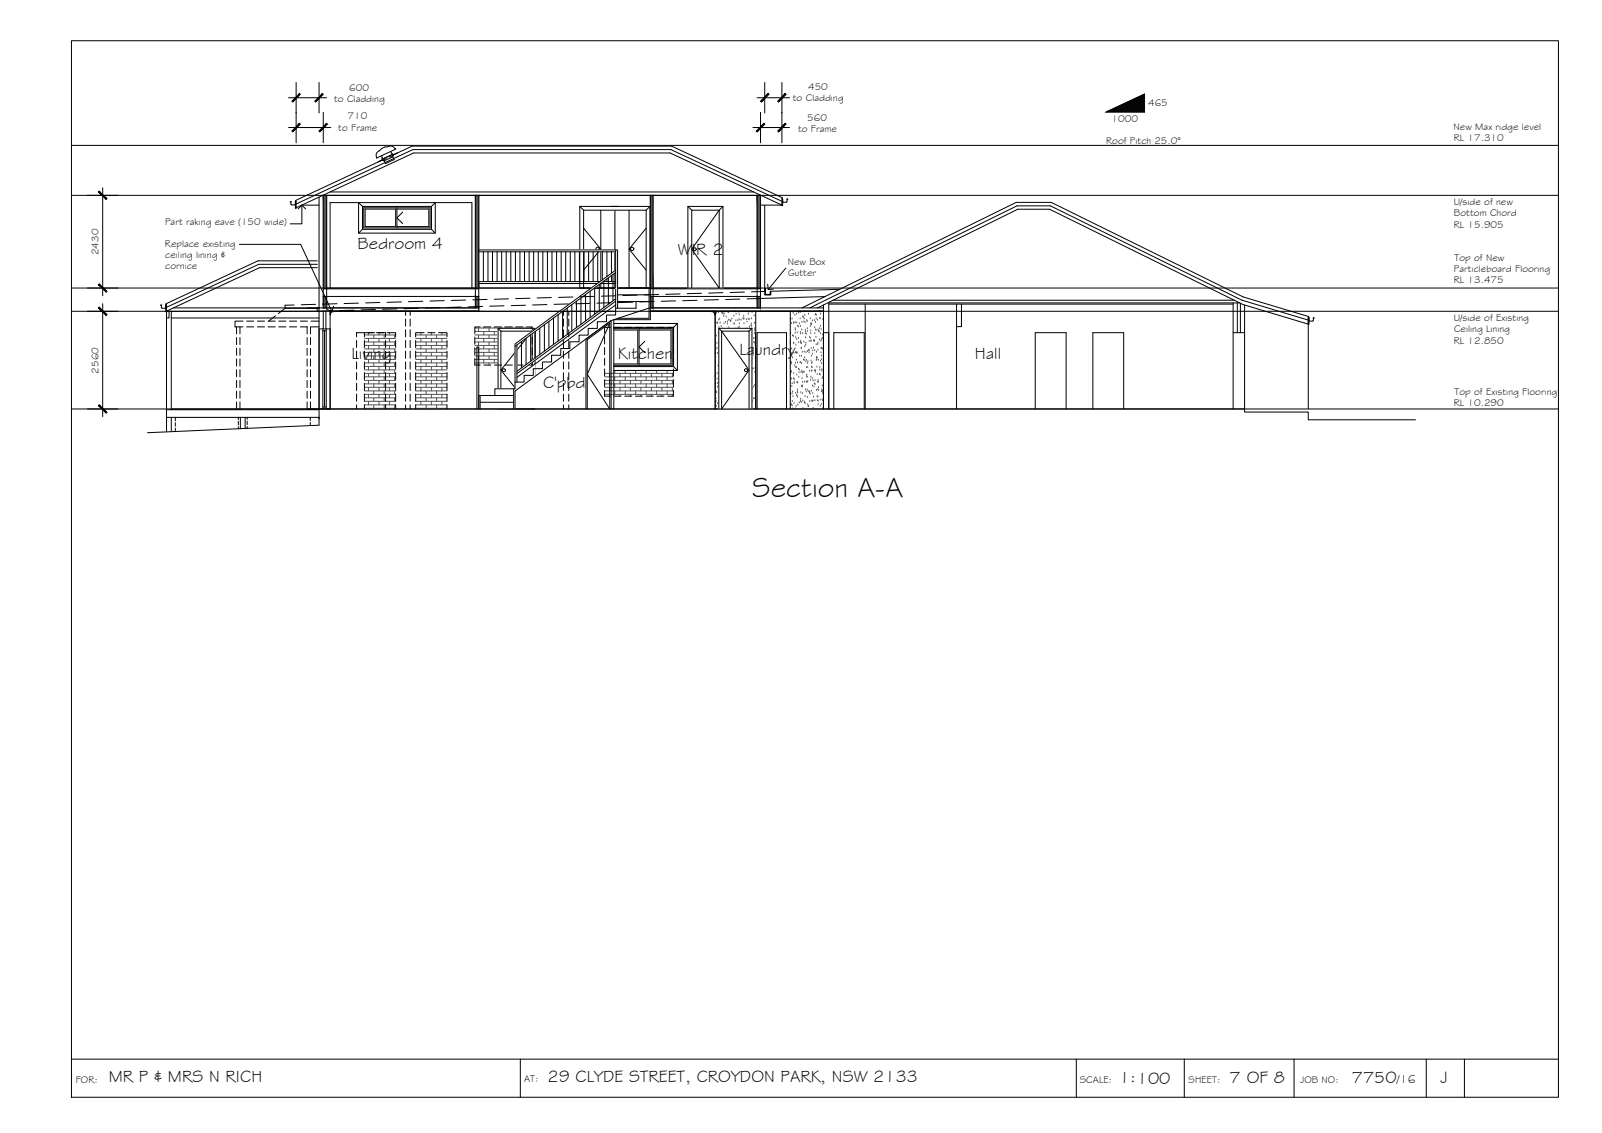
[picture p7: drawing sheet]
<svg xmlns="http://www.w3.org/2000/svg" width="420mm" height="297mm" viewBox="0 0 420 297" stroke-linecap="round" stroke-linejoin="round" font-family="sans-serif">
<!-- layer: HATCH -->
<g fill="#545454" stroke="#545454" stroke-width=".26">
<path d="M198.6 77.7h.9v.5z"/>
<path d="M84.8 77.7h.9v2z"/>
<path d="M124.7 77.7l.9 3v-3zM124.7 77.7l.9 3h-.9z"/>
<path d="M170.6 77.7l.7 3v-3zM170.6 77.7l.7 3h-.7z"/>
<path d="M198.6 51.2l.9 24.3v-24.3zM198.6 51.2l.9 24.3h-.9z"/>
<path d="M170.6 51.2l.7 24.3v-24.3zM170.6 51.2l.7 24.3h-.7z"/>
<path d="M124.7 51.2l.9 24.3v-24.3zM124.7 51.2l.9 24.3h-.9z"/>
<path d="M84.8 51.2l.9 24.3v-24.3zM84.8 51.2l.9 24.3h-.9z"/>
<path d="M198.6 77.7v.5h.9zM198.6 78.2h.9zM198.6 78.3l.9-.1z"/>
<path d="M84.8 77.7v2h.9zM84.8 79.7h.9zM84.8 79.7h.9z"/>
<path d="M198.6 78.3l.9 2.4v-2.4zM198.6 78.3l.9 2.4h-.9z"/>
<path d="M84.8 79.7l.9 1v-1zM84.8 79.7l.9 1h-.9z"/>
</g>
<g fill="none" stroke="#545454" stroke-width=".26">
<path d="M95.6 87.8h8.2M95.6 88.7h8.2M95.6 89.7h8.2M95.6 90.6h8.2M95.6 91.5h8.2M95.6 92.4h8.2M95.6 93.3h8.2M95.6 94.2h8.2M95.6 95.1h8.2M95.6 96.1h8.2M95.6 97h8.2M95.6 97.9h8.2"/>
<path d="M95.6 98.8h8.2M95.6 99.7h8.2M96.7 87.2v.6M96.7 88.7v1M96.7 90.6v.9M96.7 92.4v.9M96.7 94.2v.9M96.7 96.1v.9M96.7 97.9v.9M96.7 99.7v.9M98 87.8v.9M98 89.7v.9"/>
<path d="M98 91.5v.9M98 93.3v.9M98 95.1v1M98 97v.9M98 98.8v.9M99.4 87.2v.6M99.4 88.7v1M99.4 90.6v.9M99.4 92.4v.9M99.4 94.2v.9M99.4 96.1v.9M99.4 97.9v.9"/>
<path d="M99.4 99.7v.9M100.8 87.8v.9M100.8 89.7v.9M100.8 91.5v.9M100.8 93.3v.9M100.8 95.1v1M100.8 97v.9M100.8 98.8v.9M102.1 87.2v.6M102.1 88.7v1M102.1 90.6v.9M102.1 92.4v.9"/>
<path d="M102.1 94.2v.9M102.1 96.1v.9M102.1 97.9v.9M102.1 99.7v.9M103.5 87.8v.9M103.5 89.7v.9M103.5 91.5v.9M103.5 93.3v.9M103.5 95.1v1M103.5 97v.9M103.5 98.8v.9M109 87.8h8.2"/>
<path d="M109 88.7h8.2M109 89.7h8.2M109 90.6h8.2M109 91.5h8.2M109 92.4h8.2M109 93.3h8.2M109 94.2h8.2M109 95.1h8.2M109 96.1h8.2M109 97h8.2M109 97.9h8.2M109 98.8h8.2"/>
<path d="M109 99.7h8.2M110.4 87.2v.6M110.4 88.7v1M110.4 90.6v.9M110.4 92.4v.9M110.4 94.2v.9M110.4 96.1v.9M110.4 97.9v.9M110.4 99.7v.9M111.8 87.8v.9M111.8 89.7v.9M111.8 91.5v.9"/>
<path d="M111.8 93.3v.9M111.8 95.1v1M111.8 97v.9M111.8 98.8v.9M113.1 87.2v.6M113.1 88.7v1M113.1 90.6v.9M113.1 92.4v.9M113.1 94.2v.9M113.1 96.1v.9M113.1 97.9v.9M113.1 99.7v.9"/>
<path d="M114.5 87.8v.9M114.5 89.7v.9M114.5 91.5v.9M114.5 93.3v.9M114.5 95.1v1M114.5 97v.9M114.5 98.8v.9M115.9 87.2v.6M115.9 88.7v1M115.9 90.6v.9M115.9 92.4v.9M115.9 94.2v.9"/>
<path d="M115.9 96.1v.9M115.9 97.9v.9M115.9 99.7v.9M124.5 86h15.1M124.5 86.9h6.1M124.5 87.8h6.1M124.5 88.7h6.1M124.5 89.7h6.1M124.5 90.6h6.1M124.5 91.5h6.1M124.5 92.4h6.1M124.5 93.3h6.1"/>
<path d="M124.5 94.2h6.1M124.5 95.1h6.1M125.5 86v.9M125.5 87.8v.9M125.5 89.7v.9M125.5 91.5v.9M125.5 93.3v.9M125.5 95.1v.6M126.9 85.7v.3M126.9 86.9v.9M126.9 88.7v1M126.9 90.6v.9"/>
<path d="M126.9 92.4v.9M126.9 94.2v.9M128.3 86v.9M128.3 87.8v.9M128.3 89.7v.9M128.3 91.5v.9M128.3 93.3v.9M128.3 95.1v.6M129.6 85.7v.3M129.6 86.9v.9M129.6 88.7v1M129.6 90.6v.9"/>
<path d="M129.6 92.4v.9M129.6 94.2v.9M131 86v.1M132.4 85.7v.3M133.7 86v.1M135.1 85.7v.3M136.5 86v.1M137.9 85.7v.3M139.2 86v.1M158.6 97.9h18M158.6 98.8h18M158.6 99.7h18"/>
<path d="M159.9 97.9v.9M159.9 99.7v.9M161.2 97.1v.8M161.2 98.8v.9M162.6 97.9v.9M162.6 99.7v.9M164 97.1v.8M164 98.8v.9M165.3 97.9v.9M165.3 99.7v.9M166.7 97.1v.8M166.7 98.8v.9"/>
<path d="M168.1 97.9v.9M168.1 99.7v.9M169.5 97.1v.8M169.5 98.8v.9M170.8 97.9v.9M170.8 99.7v.9M172.2 97.1v.8M172.2 98.8v.9M173.6 97.9v.9M173.6 99.7v.9M175 97.1v.8M175 98.8v.9"/>
<path d="M176.3 97.9v.9M176.3 99.7v.9M187.6 98.7h.1M187.6 92.7h.1M187.7 95.1h.1M187.7 91.7h.1M187.8 88.1h.1M187.9 82.2h.1M188 90h.1M188.1 84.8h.1M188.1 91.3h.1M188.1 84.6h.1"/>
<path d="M188.1 99.4h.1M188.1 97.9h.1M188.1 92.7h.1M188.3 84.8h.1M188.3 95.9h.1M188.4 87.5h.1M188.4 82h.1M188.5 87.3h.1M188.5 83.9h.1M188.5 97.7h.1M188.5 96.1h.1M188.5 95.2h.1"/>
<path d="M188.6 85.9h.1M188.6 92.5h.1M188.6 87.8h.1M188.7 89.8h.1M188.8 91.8h.1M188.8 83.7h.1M188.8 93.7h.1M188.9 89h.1M188.9 95.7h.1M188.9 84.7h.1M188.9 93.8h.1M188.9 97.6h.1"/>
<path d="M189 92.6h.1M189 99.6h.1M189 87.3h.1M189 89.2h.1M189.1 95.2h.1M189.2 85.6h.1M189.2 90h.1M189.3 82h.1M189.4 82.1h.1M189.4 96.9h.1M189.4 89.9h.1M189.5 97.7h.1"/>
<path d="M189.6 86.2h.1M189.6 82.3h.1M189.6 93.4h.1M189.7 96.4h.1M189.8 82.9h.1M189.8 93.6h.1M189.8 87.2h.1M189.9 81.9h.1M189.9 84.9h.1M189.9 95.1h.1M189.9 82.4h.1M189.9 90h.1"/>
<path d="M189.9 86.8h.1M189.9 89.8h.1M190 88.8h.1M190 97.7h.1M190 92.6h.1M190.1 90.8h.1M190.1 92.7h.1M190.2 86.5h.1M190.2 94.7h.1M190.3 96.6h.1M190.3 84.5h.1M190.3 98.6h.1"/>
<path d="M190.3 92.4h.1M190.3 86.7h.1M190.4 88.8h.1M190.4 97.8h.1M190.5 83.1h.1M190.5 98.9h.1M190.6 98h.1M190.7 81.8h.1M190.7 94.4h.1M190.7 84.9h.1M190.8 89.7h.1M190.8 84.4h.1"/>
<path d="M190.8 97.6h.1M190.8 95.1h.1M190.9 92.3h.1M190.9 90.9h.1M191 82h.1M191.1 83.9h.1M191.1 91.1h.1M191.2 85.9h.1M191.2 87h.1M191.2 87.9h.1M191.2 91.3h.1M191.2 87.5h.1"/>
<path d="M191.3 94.9h.1M191.3 89.8h.1M191.4 91.8h.1M191.4 93.7h.1M191.5 84h.1M191.5 98.8h.1M191.5 95.7h.1M191.5 97.6h.1M191.5 87.5h.1M191.6 99.6h.1M191.6 84.3h.1M191.7 84.2h.1"/>
<path d="M191.7 97.7h.1M191.7 92.2h.1M191.7 95.3h.1M191.7 86.9h.1M191.8 94.8h.1M191.9 95.5h.1M191.9 83.7h.1M192 91.9h.1M192 93.8h.1M192.1 89.5h.1M192.2 97.4h.1M192.2 88.4h.1"/>
<path d="M192.4 90h.1M192.4 88.6h.1M192.5 82.9h.1M192.5 99.7h.1M192.5 84.9h.1M192.5 85h.1M192.6 86.8h.1M192.6 94.7h.1M192.7 88.8h.1M192.7 89.4h.1M192.7 99.9h.1M192.7 90.7h.1"/>
<path d="M192.8 97.3h.1M192.8 86.2h.1M192.8 96.3h.1M192.8 92.7h.1M192.9 94.6h.1M192.9 96.4h.1M192.9 96.6h.1M193 81.7h.1M193 98.5h.1M193 84.1h.1M193 92.9h.1M193.1 92h.1"/>
<path d="M193.1 82.4h.1M193.2 99.9h.1M193.2 92.6h.1M193.2 93h.1M193.3 89.4h.1M193.5 89.3h.1M193.5 84h.1M193.6 88.7h.1M193.6 86h.1M193.6 97.2h.1M193.6 91.9h.1M193.7 99.8h.1"/>
<path d="M193.7 98.9h.1M193.7 86.1h.1M193.8 81.9h.1M193.8 97.2h.1M193.9 83.8h.1M193.9 82.5h.1M193.9 84.9h.1M193.9 85.8h.1M193.9 86.6h.1M194 87.7h.1M194 97.4h.1M194 94.5h.1"/>
<path d="M194 95.1h.1M194 89.7h.1M194.1 93.8h.1M194.1 91.7h.1M194.2 93.6h.1M194.2 95.6h.1M194.3 97.6h.1M194.3 90.4h.1M194.4 99.5h.1M194.4 83.9h.1M194.4 91.3h.1M194.4 91.8h.1"/>
<path d="M194.5 86.6h.1M194.5 99.7h.1M194.5 90.5h.1M194.5 94.4h.1M194.6 86.9h.1M194.7 87.5h.1M194.8 97.7h.1M194.9 89.1h.1M194.9 83.5h.1M194.9 98.2h.1M195 97h.1M195.1 82.9h.1"/>
<path d="M195.1 83.7h.1M195.1 94.8h.1M195.1 84.9h.1M195.2 86.8h.1M195.2 93.8h.1M195.3 88.8h.1M195.3 86.5h.1M195.3 94.9h.1M195.3 90.7h.1M195.4 94.3h.1M195.4 92.7h.1M195.4 89.1h.1"/>
<path d="M195.4 91.3h.1M195.5 94.7h.1M195.5 97h.1M195.5 96.6h.1M195.5 90h.1M195.6 98.6h.1M195.6 87.9h.1M195.7 83.8h.1M195.8 91.6h.1M195.8 88h.1M195.9 99.2h.1M195.9 99.5h.1"/>
<path d="M195.9 86.2h.1M195.9 84.4h.1M196 96.4h.1M196.1 99.3h.1M196.2 95.7h.1M196.2 89h.1M196.2 82.4h.1M196.3 83.7h.1M196.3 96.9h.1M196.3 91.6h.1M196.3 92.6h.1M196.4 99.5h.1"/>
<path d="M196.4 92.3h.1M196.4 81.8h.1M196.5 83.8h.1M196.6 85.8h.1M196.6 92.4h.1M196.6 87.7h.1M196.7 86.3h.1M196.7 89.7h.1M196.7 88.9h.1M196.7 88.7h.1M196.8 91.6h.1M196.8 94.1h.1"/>
<path d="M196.8 93.6h.1M196.8 98.9h.1M196.9 95.6h.1M196.9 97.5h.1M196.9 85.4h.1M197 99.5h.1M197 84.9h.1M197.1 83.6h.1M197.1 85.5h.1M197.2 91.5h.1M197.2 95.1h.1M197.2 96.7h.1"/>
<path d="M197.2 86.2h.1M197.2 99.3h.1M197.2 82h.1M197.3 94.1h.1M197.4 96.8h.1M197.5 93.3h.1M197.6 91.3h.1M197.6 88.8h.1M197.7 96.7h.1M197.7 89.8h.1M197.8 82.8h.1M197.9 84.8h.1"/>
<path d="M197.9 87.5h.1M197.9 90h.1M197.9 86.7h.1M198 88.7h.1M198 97.6h.1M198 86.1h.1M198 86.4h.1M198.1 90.6h.1M198.1 94h.1M198.1 92.6h.1M198.1 88.7h.1M198.2 94.5h.1"/>
<path d="M198.2 96.6h.1M207.3 90.1h.1M207.3 89.6h.1M207.3 83.8h.1M207.4 91.5h.1M207.4 98h.1M207.4 94.9h.1M207.4 87.4h.1M207.4 93.5h.1M207.5 95.5h.1M207.5 97.6h.1M207.5 97.4h.1"/>
<path d="M207.5 95.1h.1M207.6 99.4h.1M207.6 84.8h.1M207.7 91.5h.1M207.7 92.7h.1M207.7 83.6h.1M207.9 93.8h.1M207.9 88h.1M208 82.1h.1M208.1 88.2h.1M208.1 90h.1M208.1 99.3h.1"/>
<path d="M208.1 84.8h.1M208.2 97.9h.1M208.2 90h.1M208.2 84.6h.1M208.2 92.6h.1M208.3 99.5h.1M208.4 95.9h.1M208.5 82.6h.1M208.5 84.6h.1M208.5 87.3h.1M208.6 86.2h.1M208.6 86.6h.1"/>
<path d="M208.6 95.2h.1M208.7 88.5h.1M208.7 92.4h.1M208.7 96.4h.1M208.7 90.5h.1M208.8 92.4h.1M208.9 94.4h.1M208.9 92.6h.1M208.9 82.4h.1M208.9 96.3h.1M209 84.7h.1M209 89h.1"/>
<path d="M209 98.3h.1M209 92.5h.1M209.1 87.3h.1M209.2 95.2h.1M209.2 85.5h.1M209.4 88.7h.1M209.4 85.7h.1M209.4 82h.1M209.4 96.8h.1M209.5 89.8h.1M209.5 98.9h.1M209.5 82.1h.1"/>
<path d="M209.6 97.7h.1M209.6 97h.1M209.7 84.9h.1M209.7 93.4h.1M209.8 81.7h.1M209.8 95.1h.1M209.9 83.6h.1M209.9 87.2h.1M209.9 85.6h.1M209.9 81.9h.1M210 87.5h.1M210 95h.1"/>
<path d="M210 89.9h.1M210 89.8h.1M210 89.5h.1M210.1 97.7h.1M210.1 91.4h.1M210.2 93.4h.1M210.2 90.1h.1M210.2 91.3h.1M210.2 95.3h.1M210.3 86.5h.1M210.3 97.3h.1M210.3 84.5h.1"/>
<path d="M210.4 99.3h.1M210.4 92.3h.1M210.5 83.1h.1M210.5 97.8h.1M210.5 87.4h.1M210.7 97.6h.1M210.7 83.2h.1M210.7 94.3h.1M210.8 81.8h.1M210.8 89.7h.1M210.9 84.4h.1M210.9 97.6h.1"/>
<path d="M210.9 83.6h.1M210.9 94.5h.1M211 92.3h.1M211 93.8h.1M211 90.9h.1M211.1 82.7h.1M211.1 84.6h.1M211.2 86.6h.1M211.3 88.5h.1M211.3 87h.1M211.3 87.5h.1M211.3 90.5h.1"/>
<path d="M211.4 94.9h.1M211.4 90h.1M211.4 92.4h.1M211.5 94.4h.1M211.5 87.6h.1M211.5 96.4h.1M211.5 98.7h.1M211.6 98.3h.1M211.6 84h.1M211.7 84.3h.1M211.7 98.9h.1M211.7 86.2h.1"/>
<path d="M211.8 92.2h.1M211.8 86.9h.1M211.8 95.3h.1M211.8 96.4h.1M211.9 94.8h.1M212.1 82.4h.1M212.1 91.8h.1M212.2 92.5h.1M212.2 89.5h.1M212.2 92h.1M212.3 97.4h.1M212.4 88.4h.1"/>
<path d="M212.5 83.6h.1M212.5 88.7h.1M212.6 85.5h.1M212.6 99.7h.1M212.6 85h.1M212.6 87.5h.1M212.6 86.8h.1M212.7 98.9h.1M212.7 89.4h.1M212.7 94.7h.1M212.8 91.4h.1M212.8 89.4h.1"/>
<path d="M212.8 85.1h.1M212.8 93.4h.1M212.8 97.3h.1M212.8 96.2h.1M212.9 84.9h.1M212.9 95.3h.1M213 97.3h.1M213 95.1h.1M213 96.4h.1M213 99.2h.1M213.1 84.1h.1M213.1 92.8h.1"/>
<path d="M213.2 92h.1M213.2 99.9h.1M213.4 91.3h.1M213.4 89.4h.1M213.6 89.5h.1M213.6 89.3h.1M213.6 84h.1M213.6 97.2h.1M213.7 85.9h.1M213.7 91.9h.1M213.7 87.4h.1M213.7 99.8h.1"/>
<path d="M213.8 82.6h.1M213.8 97.6h.1M213.9 84.5h.1M213.9 82.5h.1M213.9 97.2h.1M213.9 86.5h.1M214 88.4h.1M214 86.6h.1M214.1 90.4h.1M214.1 83.6h.1M214.1 94.5h.1M214.1 82.6h.1"/>
<path d="M214.1 92.3h.1M214.2 93.7h.1M214.2 94.3h.1M214.2 93.8h.1M214.3 96.3h.1M214.3 98.2h.1M214.3 93.9h.1M214.4 83.9h.1M214.4 90.3h.1M214.5 91.8h.1M214.5 90h.1M214.6 86.5h.1"/>
<path d="M214.6 99.7h.1M214.6 94.4h.1M214.7 86.9h.1M214.9 87h.1M214.9 86.2h.1M214.9 98.1h.1M215 89.1h.1M215 83.5h.1M215 97h.1M215 96.3h.1M215 81.6h.1M215.1 83.6h.1"/>
<path d="M215.1 98.3h.1M215.2 85.5h.1M215.2 94.7h.1M215.2 87.5h.1M215.2 82.3h.1M215.3 89.4h.1M215.3 92.5h.1M215.4 91.4h.1M215.4 86.4h.1M215.4 93.4h.1M215.4 94.3h.1M215.4 91.3h.1"/>
<path d="M215.5 95.3h.1M215.5 89.1h.1M215.5 97.3h.1M215.5 96.9h.1M215.6 99.2h.1M215.6 91.4h.1M215.7 88.7h.1M215.7 87.8h.1M215.8 83.7h.1M215.8 98.9h.1M215.9 91.6h.1M216 99.5h.1"/>
<path d="M95.6 100.6h8.2M95.6 101.6h8.2M95.6 102.5h8.2M95.6 103.4h8.2M95.6 104.3h8.2M95.6 105.2h8.2M95.6 106.1h8.2M95.6 107.1h8.2M96.7 101.6v.9M96.7 103.4v.9M96.7 105.2v.9M96.7 107.1v.1"/>
<path d="M98 100.6v1M98 102.5v.9M98 104.3v.9M98 106.1v1M99.4 101.6v.9M99.4 103.4v.9M99.4 105.2v.9M99.4 107.1v.1M100.8 100.6v1M100.8 102.5v.9M100.8 104.3v.9M100.8 106.1v1"/>
<path d="M102.1 101.6v.9M102.1 103.4v.9M102.1 105.2v.9M102.1 107.1v.1M103.5 100.6v1M103.5 102.5v.9M103.5 104.3v.9M103.5 106.1v1M109 100.6h8.2M109 101.6h8.2M109 102.5h8.2M109 103.4h8.2"/>
<path d="M109 104.3h8.2M109 105.2h8.2M109 106.1h8.2M109 107.1h8.2M110.4 101.6v.9M110.4 103.4v.9M110.4 105.2v.9M110.4 107.1v.1M111.8 100.6v1M111.8 102.5v.9M111.8 104.3v.9M111.8 106.1v1"/>
<path d="M113.1 101.6v.9M113.1 103.4v.9M113.1 105.2v.9M113.1 107.1v.1M114.5 100.6v1M114.5 102.5v.9M114.5 104.3v.9M114.5 106.1v1M115.9 101.6v.9M115.9 103.4v.9M115.9 105.2v.9M115.9 107.1v.1"/>
<path d="M158.6 100.6h18M158.6 101.6h18M158.6 102.5h18M158.6 103.4h18M159.9 101.6v.9M159.9 103.4v.5M161.2 100.6v1M161.2 102.5v.9M162.6 101.6v.9M162.6 103.4v.5M164 100.6v1M164 102.5v.9"/>
<path d="M165.3 101.6v.9M165.3 103.4v.5M166.7 100.6v1M166.7 102.5v.9M168.1 101.6v.9M168.1 103.4v.5M169.5 100.6v1M169.5 102.5v.9M170.8 101.6v.9M170.8 103.4v.5M172.2 100.6v1M172.2 102.5v.9"/>
<path d="M173.6 101.6v.9M173.6 103.4v.5M175 100.6v1M175 102.5v.9M176.3 101.6v.9M176.3 103.4v.5M187.6 100.6h.1M187.7 100.6h.1M187.7 102.6h.1M187.8 104.6h.1M187.8 102.8h.1M187.8 105.3h.1"/>
<path d="M187.8 106.5h.1M188 103h.1M188.2 105.8h.1M188.2 101.5h.1M188.2 100.5h.1M188.5 107.2h.1M188.6 103.1h.1M188.9 103.8h.1M189 104h.1M189 100.4h.1M189.1 101.6h.1M189.1 100.3h.1"/>
<path d="M189.1 103.5h.1M189.2 103.1h.1M189.2 105.5h.1M189.3 100.5h.1M189.3 100.2h.1M189.6 105.6h.1M189.8 106.6h.1M189.9 104.7h.1M190 102.9h.1M190 104.9h.1M190.1 105.6h.1M190.1 102.8h.1"/>
<path d="M190.1 101.3h.1M190.4 100.5h.1M190.4 100.2h.1M190.4 102.5h.1M190.5 104.5h.1M190.6 106.4h.1M190.9 105.4h.1M190.9 105.7h.1M191 100.2h.1M191 105.3h.1M191.2 102.2h.1M191.3 101.5h.1"/>
<path d="M191.4 102.8h.1M191.4 102.4h.1M191.7 101.6h.1M191.7 103.5h.1M191.8 100.1h.1M191.8 105.5h.1M191.9 102.7h.1M191.9 106.6h.1M192.1 106.8h.1M192.2 104h.1M192.2 103.2h.1M192.3 105.3h.1"/>
<path d="M192.5 100.2h.1M192.7 102.6h.1M192.8 105.2h.1M193 106.6h.1M193 100.5h.1M193.1 102.5h.1M193.2 104.4h.1M193.2 106.4h.1M193.3 104.1h.1M193.3 102.7h.1M193.4 104.3h.1M193.6 100.7h.1"/>
<path d="M193.6 105.1h.1M194.1 102.4h.1M194.1 105.3h.1M194.3 105.1h.1M194.4 101.5h.1M194.5 103.4h.1M194.5 101.5h.1M194.5 105.4h.1M194.5 101.6h.1M194.6 102.3h.1M194.7 101.8h.1M195 104.9h.1"/>
<path d="M195.3 104h.1M195.3 106h.1M195.4 102.2h.1M195.5 106.2h.1M195.5 104.8h.1M195.6 102.6h.1M195.7 100.5h.1M195.7 100.2h.1M195.7 102.5h.1M195.8 104.4h.1M195.8 106.4h.1M196.1 106.6h.1"/>
<path d="M196.4 104.7h.1M196.4 107h.1M196.5 102.7h.1M196.6 103.5h.1M196.8 102h.1M196.8 103.7h.1M196.9 100.1h.1M197.1 101.4h.1M197.1 103.4h.1M197.2 105.3h.1M197.3 105.3h.1M197.3 102h.1"/>
<path d="M197.7 101.5h.1M197.7 104.5h.1M197.8 104.5h.1M198 101.1h.1M198.1 101.2h.1M198.2 101.8h.1M207.3 103.3h.1M207.4 105.9h.1M207.6 106.2h.1M207.7 101.3h.1M207.7 103.3h.1M207.8 100.6h.1"/>
<path d="M207.8 106.4h.1M207.8 105.2h.1M207.9 107.2h.1M207.9 102.8h.1M208 104h.1M208.2 105.8h.1M208.3 100.5h.1M208.3 100.2h.1M208.7 107.2h.1M208.7 103.1h.1M208.8 106.5h.1M208.9 103.7h.1"/>
<path d="M209 100.3h.1M209.1 103.9h.1M209.1 102.2h.1M209.1 100.4h.1M209.1 102.7h.1M209.2 104.2h.1M209.2 100.3h.1M209.2 103h.1M209.2 106.1h.1M209.6 105.6h.1M210 105.3h.1M210 104.7h.1"/>
<path d="M210 102.9h.1M210.2 105.5h.1M210.2 101.2h.1M210.3 101.4h.1M210.4 101.4h.1M210.4 101.2h.1M210.5 103.2h.1M210.5 100.2h.1M210.6 105.1h.1M210.6 107.1h.1M211 105.6h.1M211 105.4h.1"/>
<path d="M211 100.2h.1M211.1 104h.1M211.2 105.8h.1M211.3 102.2h.1M211.4 102.7h.1M211.5 100.2h.1M211.7 100.3h.1M211.7 102.2h.1M211.8 104.2h.1M211.8 106.1h.1M211.8 100h.1M212 102.7h.1"/>
<path d="M212 106.5h.1M212.1 106.6h.1M212.3 102.7h.1M212.3 103.1h.1M212.4 105.3h.1M212.5 103.3h.1M212.8 102.6h.1M212.9 105.2h.1M213.1 101.2h.1M213.1 105.3h.1M213.2 103.1h.1M213.2 105.1h.1"/>
<path d="M213.3 107.1h.1M213.4 104.1h.1M213.5 101.4h.1M213.6 100.6h.1M213.7 105.1h.1M213.8 100.8h.1M214.2 102.4h.1M214.3 104h.1M214.4 100.2h.1M214.4 105h.1M214.4 102.1h.1M214.5 104.1h.1"/>
<path d="M214.6 105.2h.1M214.6 106.1h.1M214.6 100.2h.1M214.7 101.6h.1M214.7 102.3h.1M215.1 104.9h.1M215.1 106.5h.1M215.4 106h.1M215.5 102.7h.1M215.5 102.2h.1M215.6 104.8h.1M215.7 101.2h.1"/>
<path d="M215.7 102.5h.1M215.7 103.2h.1M215.8 105.1h.1M215.9 107.1h.1M215.9 102.7h.1"/>
</g>
<!-- layer: MASK -->
<g fill="#fff" stroke="#fff" stroke-width=".26">
<path d="M139.6 86.8h.7v11.9z"/>
<path d="M139.9 86.6l.7-.4 .1 .4z"/>
<path d="M139.5 94.5l.8-.7v.7z"/>
<path d="M137.9 97.2l2.4-1.7v1.7z"/>
<path d="M160.6 71.4l.9-.6v.6z"/>
<path d="M155.1 75.5h.9z"/>
<path d="M102.3 38.3h.3z"/>
<path d="M100.9 38.5h.4z"/>
<path d="M103.5 39.1h.2z"/>
<path d="M103.4 39.1l.2-.1z"/>
<path d="M103.2 39.2l.2-.1z"/>
<path d="M102.8 39.4l.1-.1z"/>
<path d="M102.6 39.5l.2-.1z"/>
<path d="M99.6 39.5h.1z"/>
<path d="M99.4 39.6l.2-.1z"/>
<path d="M100.4 39.7h.2z"/>
<path d="M102.3 39.8h.2z"/>
<path d="M102.7 40.6l.3-.2 .1 .2z"/>
<path d="M102.8 40.4h.2z"/>
<path d="M98.7 41h.5l-.4 .2z"/>
<path d="M98.7 41.3h.3z"/>
<path d="M100.2 41.6h.2z"/>
<path d="M100.4 41.6h.5z"/>
<path d="M130.6 86.1l9.7 .7v-.7zM130.6 86.1l9.7 .7h-9.7z"/>
<path d="M139.6 86.8v11.9h.7zM139.6 98.7h.7l-.7 .5z"/>
<path d="M130.6 86.8l.8 20.4v-20.4zM130.6 86.8l.8 20.4h-.8z"/>
<path d="M131.4 86.8l8.2 12.4v-12.4zM131.4 86.8l8.2 12.4h-8.2z"/>
<path d="M131.4 99.2l3.7 3.3 4.5-3.3zM131.4 99.2l3.7 3.3h-3.7z"/>
<path d="M131.4 102.5l3.7 4.7v-4.7zM131.4 102.5l3.7 4.7h-3.7z"/>
<path d="M135.9 90.2l4.8-3.6h-.8zM135.1 90.2l4.8-3.6-4 3.6z"/>
<path d="M135.1 90.2l.5 .2 .3-.2zM135.1 90.2l.5 .2h-.5z"/>
<path d="M139.5 94.5l-.5 1 1.3-1zM138.1 95.5l1.4-1-.5 1z"/>
<path d="M135.1 90.4l.5 5.1v-5.1zM135.1 90.4l.5 5.1h-.5z"/>
<path d="M138.1 95.5l-1.5 1.7 2.4-1.7zM135.6 97.2l2.5-1.7-1.5 1.7z"/>
<path d="M135.1 95.5l.5 1.7v-1.7zM135.1 95.5l.5 1.7h-.5z"/>
<path d="M135.1 97.2l.5 .8 1-.8zM135.1 97.2l.5 .8h-.5z"/>
<path d="M137.9 97.2l2.4 1.5v-1.5zM135.9 98.7l2-1.5 2.4 1.5z"/>
<path d="M135.1 98l.5 .7v-.7zM135.1 98l.5 .7h-.5z"/>
<path d="M135.9 98.7l4.1 .2 .3-.2zM135.6 98.9l.3-.2 4.1 .2z"/>
<path d="M135.1 98.7l.5 .2v-.2zM135.1 98.7l.5 .2h-.5z"/>
<path d="M135.1 98.9l.8 3 4.1-3zM135.1 98.9l.8 3h-.8z"/>
<path d="M129.8 101.9l5.3 .6 .8-.6zM129.8 101.9l5.3 .6h-5.3z"/>
<path d="M129.8 102.5l5.3 1.2v-1.2zM129.8 102.5l5.3 1.2h-5.3z"/>
<path d="M129.8 103.7l5.3 3.5v-3.5zM129.8 103.7l5.3 3.5h-5.3z"/>
<path d="M152.1 54.1l18.4 1v-1zM152.1 54.1l18.4 1h-18.4z"/>
<path d="M169.5 55.1l1 20.4v-20.4zM169.5 55.1l1 20.4h-1z"/>
<path d="M152.1 55.1l1 20.4v-20.4zM152.1 55.1l1 20.4h-1z"/>
<path d="M153.1 55.1l8.2 20.4v-20.4zM153.1 55.1l8.2 20.4h-8.2z"/>
<path d="M161.3 55.1l8.2 20.4v-20.4zM161.3 55.1l8.2 20.4h-8.2z"/>
<path d="M152 65.5l9.5 .5v-.5zM152 65.5l9.5 .5h-9.5z"/>
<path d="M161.5 66l.5 5.4v-5.4zM161.5 66l.5 5.4h-.5z"/>
<path d="M161.5 71.4l.5 4.1v-4.1zM161.5 71.4l.5 4.1h-.5z"/>
<path d="M156 75.5l5.5-4.1h-.9zM155.1 75.5l5.5-4.1-4.6 4.1z"/>
<path d="M161.5 75.5h.5zM161.5 75.5h.5z"/>
<path d="M180.4 54.1l9.2 1v-1zM180.4 54.1l9.2 1h-9.2z"/>
<path d="M188.6 55.1l1 20.4v-20.4zM188.6 55.1l1 20.4h-1z"/>
<path d="M180.4 55.1l1 20.4v-20.4zM180.4 55.1l1 20.4h-1z"/>
<path d="M181.4 55.1l7.2 20.4v-20.4zM181.4 55.1l7.2 20.4h-7.2z"/>
<path d="M94.8 52.6l19 .5v-.5zM94.8 52.6l19 .5h-19z"/>
<path d="M102.3 38.3h.5zM102.2 38.3h.6z"/>
<path d="M102.2 38.3h.6zM102.1 38.3h.7z"/>
<path d="M102.1 38.3l.9 .1zM102 38.4h1z"/>
<path d="M102 38.4h1zM101.9 38.4h1.1z"/>
<path d="M101.9 38.4l1.3 .1zM101.8 38.5h1.4zM101.6 38.5l.3-.1z"/>
<path d="M101.8 38.5h1.4zM101.8 38.5h1.4z"/>
<path d="M101.6 38.5h.2zM101.6 38.5h.2zM101.6 38.5h.2zM101.6 38.5h.2z"/>
<path d="M101.8 38.5h1.4zM101.7 38.5h1.5z"/>
<path d="M101.6 38.5h.2zM101.3 38.5h.4z"/>
<path d="M101.7 38.5l1.6 .1zM101.6 38.6h1.7z"/>
<path d="M100.9 38.5h.8zM100.8 38.6h.8z"/>
<path d="M101.6 38.6h1.7zM101.6 38.6h1.7z"/>
<path d="M100.8 38.6h.8zM100.7 38.6h.9z"/>
<path d="M101.6 38.6l1.8 .1zM101.6 38.6l1.8 .1z"/>
<path d="M100.7 38.6h.9zM100.6 38.7h1z"/>
<path d="M100.6 38.7h1zM100.5 38.7h1z"/>
<path d="M101.6 38.7h1.8zM101.6 38.7h1.8z"/>
<path d="M101.5 38.7l2 .1zM101.5 38.7l2 .1z"/>
<path d="M100.5 38.7h1zM100.4 38.8h1.1z"/>
<path d="M101.5 38.8h2zM101.5 38.8h2z"/>
<path d="M100.4 38.8h1.1zM100.3 38.8h1.2z"/>
<path d="M101.5 38.8l2 .1zM101.5 38.8l2 .1z"/>
<path d="M100.3 38.8h1.2zM100.2 38.9h1.3z"/>
<path d="M100.2 38.9h1.3zM100.1 38.9h1.3z"/>
<path d="M101.5 38.9l2.1 .1zM101.5 38.9l2.1 .1z"/>
<path d="M100.1 38.9h1.3zM100.1 38.9l1.3 .1z"/>
<path d="M101.4 39h2.2zM101.4 39h2.2z"/>
<path d="M100.1 39h1.3zM100.1 39h1.3z"/>
<path d="M100 39h1.4zM100 39h1.4z"/>
<path d="M101.4 39h2.2zM101.4 39h2.2z"/>
<path d="M101.4 39h2.2zM101.4 39l2 .1z"/>
<path d="M100 39l1.4 .1zM100 39l1.4 .1z"/>
<path d="M103.5 39.1h.2zM103.5 39.1h.2z"/>
<path d="M101.4 39.1h2zM101.4 39.1h2z"/>
<path d="M100 39.1h1.4zM100 39.1h1.4z"/>
<path d="M103.5 39.1h.2zM103.4 39.2h.2z"/>
<path d="M100 39.1l1.4 .1zM100 39.1l1.4 .1z"/>
<path d="M101.4 39.1h2zM101.4 39.1l1.8 .1z"/>
<path d="M101.4 39.2h1.8zM101.4 39.2h1.8z"/>
<path d="M99.9 39.2h1.5zM99.9 39.2h1.5z"/>
<path d="M103 39.3l.3-.1zM102.9 39.3l.3-.1z"/>
<path d="M101.4 39.2l1.5 .1 .3-.1zM101.4 39.2l1.5 .1h-1.5z"/>
<path d="M99.9 39.2l1.5 .1v-.1zM99.9 39.2l1.5 .1h-1.6z"/>
<path d="M101.4 39.3h1.5zM101.2 39.4h1.6z"/>
<path d="M99.8 39.3h1.6zM99.7 39.4h1.5z"/>
<path d="M101.2 39.4h1.6zM101 39.5h1.6z"/>
<path d="M99.7 39.4h1.5zM99.6 39.5h1.4z"/>
<path d="M99.7 39.5h1.3zM99.7 39.5h1.3z"/>
<path d="M99.7 39.5h.2zM99.7 39.5h.2z"/>
<path d="M99.6 39.5h.1zM99.6 39.5h.1z"/>
<path d="M99.9 39.5h1.1zM99.9 39.5h1.1z"/>
<path d="M99.7 39.5h.3zM99.6 39.5h.4z"/>
<path d="M100 39.5h1zM100 39.5h1z"/>
<path d="M99.6 39.5h.5zM99.6 39.5h.5z"/>
<path d="M100.1 39.5h.9zM100.1 39.5l.8 .1z"/>
<path d="M99.6 39.5l.6 .1zM99.4 39.6h.8z"/>
<path d="M100.2 39.6h.7zM100.2 39.6h.6z"/>
<path d="M99.4 39.6h.8zM99.4 39.6h.8z"/>
<path d="M100.2 39.6h.6zM100.2 39.6l.5 .1z"/>
<path d="M99.4 39.6l.9 .1zM99.3 39.7h1z"/>
<path d="M101 39.5l1.2 .2 .4-.2zM100.6 39.7l.4-.2 1.2 .2z"/>
<path d="M100.3 39.7h.4zM100.3 39.7h.3z"/>
<path d="M99.3 39.7h1.1zM99.2 39.7h1.2z"/>
<path d="M102.5 39.7l1.1-.5zM102.2 39.7l1.2-.5z"/>
<path d="M100.6 39.7h1.6zM100.6 39.7h1.5z"/>
<path d="M100.4 39.7h.2zM100.4 39.7h.2z"/>
<path d="M99.2 39.7h1.2zM99.2 39.7h1.2z"/>
<path d="M102.2 39.7h.3zM102.1 39.8h.2z"/>
<path d="M100.6 39.7h1.5zM100.5 39.8h1.5z"/>
<path d="M99.2 39.7l1.3 .1zM99.1 39.8h1.4z"/>
<path d="M99.1 39.8h2.9zM99.1 39.8h2.8z"/>
<path d="M99.1 39.8l2.4 .2 .4-.2zM99.1 39.8l2.4 .2h-2.6z"/>
<path d="M102.3 39.8l.3 .3zM101.7 40.1l.6-.3 .3 .3z"/>
<path d="M101.7 40.1h1zM101.5 40.1h1.2z"/>
<path d="M98.9 40l2.2 .2 .4-.2zM98.9 40l2.2 .2h-2.3z"/>
<path d="M101.5 40.1l1.2 .1zM101.4 40.2h1.3z"/>
<path d="M101.4 40.2l1.4 .1zM101.3 40.3h1.5z"/>
<path d="M101.3 40.3l1-.5zM101.1 40.3l1-.5z"/>
<path d="M101.1 40.3l1.6-.8zM100.9 40.3l1.7-.8z"/>
<path d="M101.3 40.3h1.6zM101.2 40.3h1.7z"/>
<path d="M101.1 40.3h.2zM101 40.3h.2z"/>
<path d="M101.2 40.3h1.7zM101.1 40.3h1.8z"/>
<path d="M101 40.3h.2zM100.9 40.3h.2z"/>
<path d="M101.1 40.3l1.9 .1zM101.1 40.4h1.9z"/>
<path d="M100.9 40.3h.2zM100.8 40.4h.3z"/>
<path d="M101.1 40.4h1.9zM101 40.4h1.9z"/>
<path d="M98.8 40.2l1.9 .2 .4-.2zM98.8 40.2l1.9 .2h-2z"/>
<path d="M98.7 40.4l1.5 .2 .5-.2zM98.7 40.4l1.5 .2h-1.5z"/>
<path d="M102.7 40.6h.4zM102.7 40.6h.4z"/>
<path d="M102.7 40.6v.2l.4-.2zM102.2 40.8l.5-.2v.2z"/>
<path d="M102.2 40.8l.8-.4zM102 40.8l.8-.4z"/>
<path d="M98.7 40.6l1 .2 .5-.2zM98.7 40.6l1 .2h-1z"/>
<path d="M102.2 40.8h.5zM102.2 40.8h.5z"/>
<path d="M102 40.8h.2zM101.9 40.8h.3z"/>
<path d="M101 40.4l.9 .4 1-.4zM100 40.8l1-.4 .9 .4z"/>
<path d="M100 40.8l1.1-.4zM99.8 40.8l1-.4z"/>
<path d="M100 40.8l1.5 .2 .4-.2zM100 40.8l1.5 .2h-1.4z"/>
<path d="M99.6 41l.4-.2zM99.4 41l.4-.2z"/>
<path d="M98.7 40.8l.5 .2 .5-.2zM98.7 40.8l.5 .2h-.5z"/>
<path d="M98.9 41.2l1.9-.8zM98.8 41.2l1.9-.8z"/>
<path d="M100.1 41l1 .3 .4-.3zM100.1 41l1 .3h-.9z"/>
<path d="M100.2 41.3h.9zM100.2 41.3h.7z"/>
<path d="M99 41.3l.6-.3zM98.7 41.3l.7-.3z"/>
<path d="M98.7 41.3h.3zM98.7 41.3h.3z"/>
<path d="M100.3 41.3h.6zM100.3 41.3l.4 .1z"/>
<path d="M100.3 41.4h.4zM100.3 41.4l.2 .1z"/>
<path d="M100.6 41.6l1.6-.8zM100.4 41.6l1.5-.8z"/>
<path d="M100.3 41.5h.2zM100.3 41.5l.1 .1z"/>
<path d="M100.9 41.6l1.8-.8h-.5zM100.4 41.6l1.8-.8-1.3 .8z"/>
<path d="M100.4 41.6h.2zM100.2 41.6h.2z"/>
<path d="M100.2 41.8h.5zM100.2 41.8h.5l-.4 .1z"/>
<path d="M188.5 86.1h8.7l-8.7 .7zM188.5 86.8h8.7v-.7z"/>
<path d="M188.5 86.8h.8l-.8 20.4zM189.3 86.8l-.8 20.4h.8z"/>
<path d="M196.5 86.8h.7l-.7 20.4zM197.2 86.8l-.7 20.4h.7z"/>
<path d="M189.3 86.8h7.2l-7.2 20.4zM196.5 86.8l-7.2 20.4h7.2z"/>
</g>
<!-- layer: DOORS -->
<g fill="none" stroke="#000" stroke-width=".26">
<path d="M153.1 59.8l4.5 5.5-4.5 5.5M157.6 55.1v20.4M161.3 55.1v20.4M165 55.1v20.4M169.5 59.8l-4.5 5.5 4.5 5.5M188.6 55.1l-7.2 10.2 7.2 10.2v-20.4h-7.2v20.4M153.1 75.5v-20.4h16.4v20.4M139.6 99.2v-12.4h-8.2v20.4M139.6 86.8l-8.2 10.2 4.1 5.2M159.9 84.7l-5.9 13.4 5.9 9.1M189.3 86.8l7.2 10.2-7.2 10.2v-20.4h7.2v20.4"/>
<circle cx="156.7" cy="65.3" r=".43"/>
<circle cx="165.8" cy="65.3" r=".43"/>
<circle cx="182.2" cy="65.3" r=".39"/>
<circle cx="132.2" cy="97.1" r=".39"/>
<circle cx="195.7" cy="97.1" r=".39"/>
</g>
<!-- layer: NEWWORK -->
<g fill="none" stroke="#000" stroke-width=".26">
<path d="M99.4 39.6a1.24 1.24 0 0 0-.6 1.7M99.4 39.6l.3-.2a2.47 2.47 0 0 1 2.2-1 1.43 1.43 0 0 1 1.8 .7l-4.9 2.3v-.2M102.5 39.7l.5 .7M77.5 52.8v1.8h.2v-1.8h-.2v.9h-1.1l-.3-.8h.3M79.2 53.8h4.5M85.7 51.2v29.5M86.6 50.3h111M95.1 54.1h18.1v6h-18.1M95.1 54.1l-1-1v8h20.1v-8l-1 1M95.1 54.1v6M100 40.8l.2 .5M100.2 41.2l.1 .7"/>
<path d="M100.3 41.9l.1 .1M100.4 42l.4 .2M101.3 41.6l-.9 .4M103 40.4l.1 .2 1.1-.5-1.1 .5-.1-.2-2.8 1.4 .1 .1-1.1 .5 1.1-.5M103 41.1l.4 .7-2.3 1.1-.3-.7M103 41.1l.2-.4-1 .5M103 41.1l-2.2 1.1M103 40.4l-2.8 1.4M124.7 51.2v29.5M125.6 51.2v30.4M152.1 54.1v21.4h10.2M152.1 54.1h18.4"/>
<path d="M152.1 54.1l1 1M170.5 54.1v21.4h-10.2M170.5 54.1l-1 1M170.6 51.2v24.3h28.9M171.3 51.2v29.5M180.4 54.1l1 1M189.6 54.1l-1 1M198.6 51.2v29.5M199.5 53.8h5.6l-29.3-13.7h-67.3l-30.8 14.4M205.1 52.8l-29.2-13.6h-67.6l-30.6 14.3M205.1 52.1l.1-.2-29.1-13.6h-68l-30.6 14.2 .2 .3M205.3 52.1v1.8h-.2v-1.8h.2v.9h.9l.2-.2"/>
<path d="M206.3 52.2h.3l-.2 .2v.4M43.5 79.9v1.8h.2v-1.8h-.2v.9h-1M83.2 68.4h-15.5l-24.2 11.2 .2 .3M83.2 69.3h-15.3l-24.2 11.3M83.2 70.2h-15.1l-24.4 11.4M84.8 77.7h40.8M84.8 75.7h40.8M84.8 75.5h70.3M86.6 75.5v-22.4h37.2v22.4M95.1 60.1l-1 1M113.2 60.1l1 1M155.9 75.5h5.6"/>
<path d="M164.4 75.5h5.6M170.6 77.7h28.9M170.6 75.7h28.9M188.6 75.5h-8.2v-21.4h9.2v21.4M200.6 75.7h.2v1.5h1.2v-.8h.2v.9h-1.6zM42.3 80.6l.2 .2M42.4 80h-.3l.2 .2v.4M44.9 81.6v25.8M44.9 83.4h38.8M45.5 80.7h38.2h-.5v.9h.5h-40v1.8h.6v-1.8h-.6v27.8M83.7 86.2h2.9M86.6 81.6l.1 .9"/>
<path d="M125.6 80.7h-40.8v-29.5h114.7v29.5h-28.9M130.6 86.1l.8 .7M140.3 98.7v-12.6h-9.7v21.1h9.7M140.3 86.1l-.7 .7M146.7 81.6h-60.1h.9l-.6 .3-.2 .6M147.6 81.6h9.4M157.8 81.6h3.7M161 85.8h15.7v10.3h-15.7M161 84.8h16.7v12.3h-16.7M161 83.8v23.4M170.6 81.6h17v25.6M176.7 96.1l1 1"/>
<path d="M177.7 84.8l-1 1M187.5 82.5l-.3-.6-.5-.3h.9l-.1 .9M188.5 86.1h8.7v21.1h-8.7zM188.5 86.1l.8 .7M197.2 86.1l-.7 .7M198.2 81.6v25.6M207.3 81.6v25.6M43.7 107.4h40M43.7 109.4h40v2.1M43.7 109.4v3.8M44.9 107.2h41.7M44.9 109.4v3.8"/>
<path d="M46 109.4v.9M46 110.8v.9M46 112.2v.9M62.5 109.4v.6M62.5 110.4v1M62.5 111.9v.5M63 109.4v3M64.3 109.4v2.9M64.8 109.4v.5M64.8 110.4v.9M64.8 111.8v.5M81.4 109.4v.9"/>
<path d="M81.4 110.7v.9M153.7 107.2v-18.3l6.6-4.9v23.2M154 107.2v-18.1l5.9-4.4v22.5M216 107.2v-20h1.4v20"/>
</g>
<!-- layer: EXISTING -->
<g fill="none" stroke="#000" stroke-width=".26">
<path d="M77.1 80h-2.3v.8M82.8 79.8l-3.8 .1M88.4 79.6l-3.7 .1M94 79.5l-3.7 .1M99.6 79.3l-3.7 .1M105.3 79.2l-3.8 .1M110.9 79l-3.8 .1M116.5 78.8l-3.7 .1M122.1 78.7l-3.7 .1M127.7 78.5l-3.7 .1M133.4 78.4l-3.8 .1M139 78.2l-3.8 .1"/>
<path d="M143.5 79.9l-3.8 .1M144.6 78l-3.7 .1M149.1 79.7l-3.8 .1M150.2 77.9l-3.7 .1M154.7 79.5l-3.8 .1M155.9 77.7l-3.8 .1M160.3 79.4l-3.7 .1M161.5 77.5l-3.8 .2M165.9 79.2l-3.7 .1M167.1 77.4l-3.7 .1M171.6 79.1l-3.8 .1M172.7 77.2l-3.7 .1"/>
<path d="M177.2 78.9l-3.8 .1M178.4 77.1l-3.8 .1M182.8 78.7l-3.7 .1M184 76.9l-3.8 .1M188.4 78.6l-3.7 .1M189.6 76.7l-3.7 .1M194 78.4l-3.7 .1M195.2 76.6l-3.7 .1M200.6 76.4l-3.5 .1M216 80v27.2M216.4 77.8l-20.5 .6M217.4 79.3v27.9"/>
<path d="M217.4 79.7h106M217.4 79.4h107.7M218.5 78.7h105.2M220.2 75.9l-18 .5M226.9 79.7v27.5M250.9 79.7v27.5M252.2 79.7v5.9h-1.3M323.4 79.4v27.8M324.5 79.4v7.8M325.3 79.5v7.7M326.4 80v27.2M62 85.7v1.8"/>
<path d="M62 88.5v1.9M62 91.3v1.9M62 94.1v1.9M62 96.9v1.9M62 99.7v1.9M62.9 85.7v1.8M62.9 88.5v1.9M62.9 91.3v1.9M62.9 94.1v1.9M62.9 96.9v1.9M62.9 99.7v1.9M63.7 84.2h-2.1v1.5h2.1"/>
<path d="M64.7 85.7h1.9M64.7 84.2h1.9M67.5 85.7h1.9M67.5 84.2h1.9M70.3 85.7h1.9M70.3 84.2h1.9M72.2 82.8l-1.8 1.4M73.1 85.7h1.9M73.1 84.2h1.9M74.8 80.8l-1.8 1.4M74.8 80.8h8.9M75.9 85.7h1.9"/>
<path d="M75.9 84.2h1.9M78.7 85.7h1.9M78.7 84.2h1.9M80.5 85.7v1.8M80.5 88.5v1.9M80.5 91.3v1.9M80.5 94.1v1.9M80.5 96.9v1.9M80.5 99.7v1.9M80.5 80.7h44.2M81.4 85.7v1.8M81.4 88.5v1.9"/>
<path d="M81.4 91.3v1.9M81.4 94.1v1.9M81.4 96.9v1.9M81.4 99.7v1.9M81.6 85.7h2.1M81.6 84.2h2.1M83.7 80.7v28.7M84.8 81.5v4.7M85.5 81.5v4.7M86.6 81.6h39M87.2 81.5l-3.5 .1M92.8 81.3l-3.7 .1"/>
<path d="M93.5 89.3v1.8M93.5 92.1v1.8M93.5 94.9v1.8M93.5 97.7v1.9M95.4 87.2h-1.9v1.1M95.6 89.3v1.8M95.6 92.1v1.8M95.6 94.9v1.8M95.6 97.7v1.9M96.4 87.2h1.9M97.8 87.2h-2.2v1.1M98.5 81.1l-3.8 .2"/>
<path d="M98.7 87.2h2.4v1.1M101.1 89.3v1.8M101.1 92.1v1.8M101.1 94.9v1.8M101.1 97.7v1.9M101.5 87.2h2.3v1.1M103.8 89.3v1.8M103.8 92.1v1.8M103.8 94.9v1.8M103.8 97.7v1.9M104.1 81l-3.8 .1M106.4 81.6v1.1"/>
<path d="M106.4 83.6v1.9M106.4 86.5v1.8M106.4 89.3v1.8M106.4 92.1v1.9M106.4 94.9v1.9M106.4 97.7v1.9M107.6 81.6v1.1M107.6 83.6v1.9M107.6 86.5v1.8M107.6 89.3v1.8M107.6 92.1v1.9M107.6 94.9v1.9"/>
<path d="M107.6 97.7v1.9M109 89.3v1.8M109 92.1v1.8M109 94.9v1.8M109 97.7v1.9M109.7 80.8l-3.7 .1M111.2 87.2h-2.2v1.1M112.2 87.2h1.9M115 87.2h2.2v1.1M115.3 80.7l-3.7 .1M117.2 89.3v1.8M117.2 92.1v1.8"/>
<path d="M117.2 94.9v1.8M117.2 97.7v1.9M121 80.5l-3.8 .1M124.5 88.4v1.8M124.5 91.2v1.9M124.5 94v1.7h1.4M125.6 81.5h-39v25.7M125.9 85.7h-1.4v1.7M126.6 80.3l-3.8 .1M126.9 85.7h1.9M126.9 95.7h1.9M129.7 85.7h1.9"/>
<path d="M129.7 95.7h1.9M132.2 80.2l-3.8 .1M132.5 85.7h1.9M132.5 95.7h1.9M135.3 85.7h1.9M135.3 95.7h1.9M137.8 80l-3.7 .1M138.1 85.7h1.5v1.7M139.6 94v1.7h-1.5M139.6 88.4v1.8M139.6 91.2v1.9M147.8 81.6v1.1"/>
<path d="M147.8 83.6v1.9M147.8 86.5v1.8M147.8 89.3v1.8M147.8 92.1v1.9M147.8 94.9v1.9M147.8 97.7v1.9M149.2 81.6v1.1M149.2 83.6v1.9M149.2 86.5v1.8M149.2 89.3v1.8M149.2 92.1v1.9M149.2 94.9v1.9"/>
<path d="M149.2 97.7v1.9M158.6 88.3v1.9M158.6 91.1v1.9M158.6 93.9v1.9M158.6 96.7v1.9M158.6 99.5v1.9M160.1 85.8h-1.5v1.5M161 85.8h1.9M163.8 85.8h1.9M166.7 85.8h1.8M169.5 85.8h1.8M170.6 81.6h45.4"/>
<path d="M170.6 81.5h45.4M170.6 80.7h45.4M172.3 85.8h1.8M175.1 85.8h1.5v1.5M176.6 88.3v1.9M176.6 91.1v1.9M176.6 93.9v1.9M176.6 96.7v1.9M176.6 99.5v1.9M187.6 81.6v25.6M198.2 87.2v20M210.3 80.7l56.2-27.6h9.2l50.3 24.7 17.2 5.2-.1 24.2"/>
<path d="M212.4 80.7l54.3-26.7h8.8l50.2 24.7 17.4 5.2M214.4 80.7l52.5-25.8h8.4l50.7 25 17.1 5.1M323.4 87.2h3M343.1 83.3h.2v1.8h-.2zM343.3 83.3v.9h1l.2-.2M344.4 83.4h.3l-.2 .1v.5M62 102.5v1.9M62 105.4v1.8M62.9 102.5v1.9M62.9 105.4v1.8M80.5 102.5v1.9M80.5 105.4v1.8h245.9"/>
<path d="M81.4 102.5v1.9M81.4 105.4v1.8M93.5 100.5v1.9M93.5 103.3v1.9M93.5 106.1v1.1M95.6 100.5v1.9M95.6 103.3v1.9M95.6 106.1v1.1M101.1 100.5v1.9M101.1 103.3v1.9M101.1 106.1v1.1M103.8 100.5v1.9"/>
<path d="M103.8 103.3v1.9M103.8 106.1v1.1M106.4 100.5v1.9M106.4 103.3v1.9M106.4 106.1v1.1M107.6 100.5v1.9M107.6 103.3v1.9M107.6 106.1v1.1M109 100.5v1.9M109 103.3v1.9M109 106.1v1.1M117.2 100.5v1.9"/>
<path d="M117.2 103.3v1.9M117.2 106.1v1.1M147.8 100.5v1.9M147.8 103.3v1.9M147.8 106.1v1.1M149.2 100.5v1.9M149.2 103.3v1.9M149.2 106.1v1.1M158.6 102.3v1.6h1.5M161 103.9h1.9M163.8 103.9h1.9M166.7 103.9h1.8"/>
<path d="M169.5 103.9h1.8M172.3 103.9h1.8M176.6 102.3v1.6h-1.5M198.6 107.2v-20h7.7v20M218.7 107.2v-20h8v20M271.5 107.2v-20h8.1v20M286.6 107.2v-20h8.1v20M326.4 107.2v.8h16.7v2.1"/>
</g>
<!-- layer: CEILING-FLOOR LINES -->
<path d="M18.7 38.1h390M18.7 51.2h390M18.7 75.5h390M18.7 81.6h390M18.7 107.2h390" fill="none" stroke="#000" stroke-width=".26"/>
<!-- layer: BORDER -->
<path d="M18.7 10.7h390v277h-390zM18.7 277.7h390M136.5 277.7v10M282.3 277.7v10M310.6 277.7v10M339.4 277.7v10M374.1 277.7v10M384.1 277.7v10" fill="none" stroke="#000" stroke-width=".26"/>
<!-- layer: DIMENSION -->
<g fill="none" stroke="#000" stroke-width=".26">
<path d="M75.7 25.6h10M75.7 33.4h11.1M77.7 21.6v15.8M83.7 21.6v8M84.8 29.4v8M197.5 33.4h9.6M198.6 25.6h8.5M199.5 29.4v8M200.6 21.6v8M205.1 21.6v15.8M22.9 51.2h8M26.9 49.2v28.3"/>
<path d="M22.9 75.5h8M26.9 79.6v29.6M22.9 81.6h8M22.9 107.2h8"/>
</g>
<!-- layer: 0 -->
<g fill="#000" stroke="#000" stroke-width=".26">
<path d="M78.6 24.5l-1.8 2.2 2-2zM78.6 24.5l-1.8 2.2-.2-.2z"/>
<path d="M78.6 32.3l-1.8 2.3 2-2.1zM78.6 32.3l-1.8 2.3-.2-.3z"/>
<path d="M82.6 26.5l.2 .2 1.8-2.2zM84.6 24.5l.2 .2-2 2z"/>
<path d="M85.7 32.3l-2 2 .2 .3zM85.7 32.3l.2 .2-2 2.1z"/>
<path d="M200.4 32.3l-1.8 2.3 2-2.1zM200.4 32.3l-1.8 2.3-.2-.3z"/>
<path d="M201.5 24.5l-1.8 2.2 2-2zM199.5 26.5l2-2-1.8 2.2z"/>
<path d="M204 26.5l.2 .2 1.8-2.2zM206 24.5l.2 .2-2 2z"/>
<path d="M206 32.3l-2 2 .2 .3zM206 32.3l.2 .2-2 2.1z"/>
<path d="M25.8 50.3l2 2 .2-.2zM26 50.1l2 2-2.2-1.8z"/>
<path d="M26 74.4l-.2 .2 2.2 1.8zM25.8 74.6l2.2 1.8-.2 .2z"/>
<path d="M25.8 80.7l2 2 .2-.2zM26 80.5l2 2-2.2-1.8z"/>
<path d="M26 106.1l-.2 .2 2.2 1.8zM25.8 106.3l2.2 1.8-.2 .2z"/>
</g>
<!-- layer: TEXT -->
<path d="M290.2 29.4l10-4.7v4.7z" fill="#000" stroke="#000" stroke-width=".26"/>
<path d="M290.2 29.4l10-4.7v4.7z" fill="none" stroke="#000" stroke-width=".26"/>
<!-- layer: GRDLEV -->
<path d="M83.7 109.4v.4M83.7 111.5l-45 1.9M343.1 110.1h28.1" fill="none" stroke="#000" stroke-width=".26"/>
<!-- layer: WINDOWS -->
<g fill="none" stroke="#000" stroke-width=".26">
<path d="M95.4 54.5h17.4v5.3h-17.4zM95.8 54.8h8v4.6h-8zM104.1 54.8h8.4v4.6h-8.4M104.1 54.5v5.3M105.6 55.6l-1.5 1.5 1.5 1.5M83.7 86.2v21M84.7 86.2v21M84.7 86.7h.9M85.1 86.7v20M85.6 86.2v21M86.6 86.2v21h-.9M161 86.5h6.3v8.9h-6.3"/>
<path d="M161 86.2h15.3v9.6h-15.3M167.6 86.5h8.4v8.9h-8.4M167.6 86.2v9.6M169.1 89.5l-1.5 1.5 1.5 1.5M84.7 106.7h.9"/>
</g>
<!-- layer: 0 -->
<path d="M78.2 54.8l1-1 1 1M79.2 53.8v4.9h-3.1M62.8 64.1h16.1l8.1 17.5M201.3 74.5l.2 1.4 1.4-.1M206.1 70.3l-4.6 5.6M87.5 80.3l-.5 1.3-1.3-.5" fill="none" stroke="#000" stroke-width=".26"/>
<!-- layer: STAIRS -->
<g fill="none" stroke="#000" stroke-width=".26">
<path d="M125.6 65.5h36.4v15.3M125.6 66h35.9M125.6 73.8h31.8M125.6 74.3h31.1M126.8 66v7.8M128 66v7.8M129.2 66v7.8M130.4 66v7.8M131.6 66v7.8M132.8 66v7.8M134 66v7.8M135.2 66v7.8"/>
<path d="M136.4 66v7.8M137.6 66v7.8M138.8 66v7.8M140 66v7.8M141.2 66v7.8M142.4 66v7.8M143.6 66v7.8M144.8 66v7.8M146 66v7.8M147.2 66v7.8M148.4 66v7.8M149.6 66v7.8"/>
<path d="M150 79.9v6.9M150.8 66v7.8M151.2 79v6.9M152 66v7.8M152.4 78.1v6.9M153.2 66v7.8M153.6 77.2v6.9M154.4 66v7.8M154.8 76.3v7M155.6 66v7.8M156 75.5v6.9M156.8 66v7.8"/>
<path d="M157.2 74.6v6.9M157.5 74.3h4M158 66v7.4M158.2 73.8h3.3M158.4 73.7v6.9M159.2 66v6.5M159.2 73.1v.7M159.6 72.8v6.9M160.4 66v5.6M160.4 72.2v1.6M160.8 72v6.9M161.5 70.8l-26.4 19.4v11.7h-5.3v1.8"/>
<path d="M161.5 65.5v17.1h-2.4v1.7h-2.4v1.8h-2.4v1.8h-2.4v1.7h-2.4v1.8h-2.4v1.7h-2.4v1.8h-2.4v1.8h-2.4v1.7h-2.4v1.8h-2.4M161.5 79.9l-25.9 19M161.5 71.4l-26.4 19.4M161.5 78.4l-25.9 18.9M161.5 79l-25.9 19M162 75.5h8.6v8.3h-9.6M162 79.1h8.2M162 77.3h8.2M166.8 79.1v1.7h-5.3M170.2 75.5v5.3M135.6 90.4v9.8M136.8 89.5v6.9"/>
<path d="M138 88.7v6.9M139.2 87.8v6.9M140.4 86.9v6.9M141.6 86v6.9M142.8 85.1v6.9M144 84.3v6.9M145.2 83.4v6.9M146.4 82.5v6.9M147.6 81.6v6.9M148.8 80.7v6.9M170.2 80.8l-9.9 3.2-25.2 18.5v4.7M170.2 80.8v2.7h-8.2"/>
<path d="M125.9 103.7v3.5M125.9 105.5h8.8M134.7 103.7h-9.1v3.5v-16.3h-.5v16.3M134.7 101.9v5.3"/>
</g>
<!-- layer: INSULCLAD -->
<path d="M83.7 51.7v29M200.6 53.8v22.6" fill="none" stroke="#000" stroke-width=".26"/>
<text font-size="7.5" x="197.3" y="130.2">Section A-A</text>
<g font-size="4.5">
<text x="93.8" y="65.3">Bedroom 4</text>
<text x="177.8" y="66.8">WIR 2</text>
<text x="92.2" y="94.2">Living</text>
<text x="162.1" y="94.2">Kitchen</text>
<text x="193.9" y="93">Laundry</text>
<text x="255.7" y="94.2">Hall</text>
<text x="142.4" y="101.6">C'pbd</text>
<text x="28.5" y="283.8">MR P &amp; MRS N RICH</text>
<text x="143.6" y="283.7">29 CLYDE STREET, CROYDON PARK, NSW 2133</text>
<text x="293.5" y="284">1:100</text>
<text x="322.4" y="284">7 OF 8</text>
<text x="354.5" y="283.9">7750</text>
<text x="377.8" y="283.9">J</text>
</g>
<text font-size="3.2" x="366.4" y="283.9">/16</text>
<g font-size="2.6">
<text x="91.6" y="23.9">600</text>
<text x="211.9" y="23.6">450</text>
<text x="87.6" y="26.9">to Cladding</text>
<text x="207.9" y="26.6">to Cladding</text>
<text x="301.1" y="27.8">465</text>
<text x="88.7" y="34.2">to Frame</text>
<text x="91.2" y="31.3">710</text>
<text x="209.3" y="34.5">to Frame</text>
<text x="211.7" y="31.6">560</text>
<text x="291.6" y="31.9">1000</text>
<text x="381.2" y="34.1">New Max ridge level</text>
<text x="290.1" y="37.7">Roof Pitch 25.0°</text>
<text x="381.3" y="37">RL 17.310</text>
<text x="381.3" y="53.8">U/side of new</text>
<text x="43.3" y="58.9">Part raking eave (150 wide)</text>
<text x="381.3" y="59.7">RL 15.905</text>
<text x="381.3" y="56.7">Bottom Chord</text>
<text x="43.3" y="64.7">Replace existing</text>
<text x="25.9" y="66.9" transform="rotate(-90 25.9 66.9)">2430</text>
<text x="43.4" y="67.7">ceiling lining &amp;</text>
<text x="43.4" y="70.6">cornice</text>
<text x="206.6" y="69.6">New Box</text>
<text x="381.3" y="71.4">Particleboard Flooring</text>
<text x="381.5" y="68.4">Top of New</text>
<text x="206.7" y="72.5">Gutter</text>
<text x="381.3" y="74.3">RL 13.475</text>
<text x="381.3" y="84.2">U/side of Existing</text>
<text x="381.3" y="87.1">Ceiling Lining</text>
<text x="381.3" y="90.1">RL 12.850</text>
<text x="25.9" y="98" transform="rotate(-90 25.9 98)">2560</text>
<text x="381.3" y="106.5">RL 10.290</text>
<text x="381.5" y="103.6">Top of Existing Flooring</text>
<text x="19.9" y="283.9">FOR:</text>
<text x="137.5" y="283.7">AT:</text>
<text x="283.2" y="284">SCALE:</text>
<text x="311.7" y="284">SHEET:</text>
<text x="341" y="284">JOB NO:</text>
</g>
</svg>
